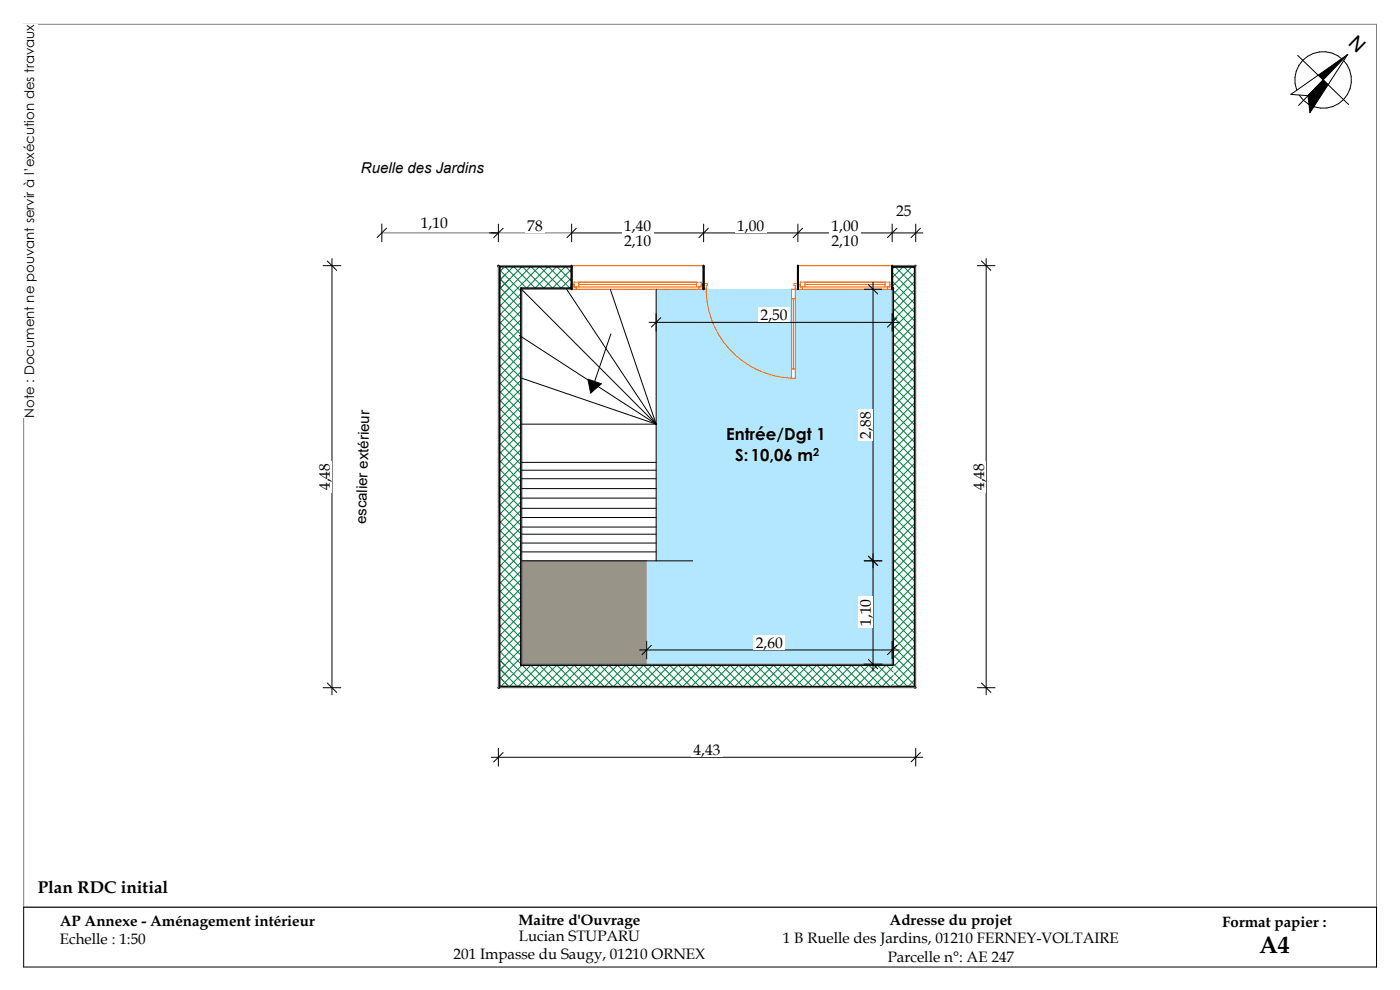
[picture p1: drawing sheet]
<svg xmlns="http://www.w3.org/2000/svg" width="297mm" height="210mm" viewBox="0 0 297 210" stroke-linecap="round" stroke-linejoin="round" font-family="sans-serif">
<path d="M5 5.2h287v187.2h-287z" fill="none" stroke="#7f7f7f" stroke-width=".21"/>
<path d="M5 192.4h287v12.7h-287z" fill="none" stroke="#000" stroke-width=".21"/>
<path d="M5 5.1h3v83.5h-3z" fill-rule="evenodd" fill="#fff"/>
<!-- layer: Divers - Zones SIA -->
<path d="M110.7 119h26.5v21.9h-26.5z" fill-rule="evenodd" fill="#999488"/>
<path d="M139.2 61.4h50.1v79.5h-52.1v-21.9h2z" fill-rule="evenodd" fill="#b3e6ff"/>
<!-- layer: Structure - Murs extrieurs -->
<g fill="#fff">
<path d="M194.1 145.7l.2 .2h-.2z"/>
<path d="M189.5 141.1l4.6 4.6h-4.6z"/>
</g>
<path d="M189.5 142.6l3.1 3.1 .7-.8M189.5 144.4l1.2 1.3M189.7 141.3l-.2 .1M190.6 142.2l-1.1 1.1M191.5 143.1l-2 2M192.4 144l-1.6 1.7" fill="none" stroke="#008040" stroke-width=".21"/>
<g fill="#fff">
<path d="M189.3 140.9l.2 .2h-.2z"/>
<path d="M194.1 56.4h.2l-.2 .2z"/>
<path d="M189.5 56.6h4.6l-4.6 4.6z"/>
</g>
<path d="M189.5 58l1.5 1.6M189.5 59.8l.6 .7M189.8 56.6l-.3 .3M189.9 56.6l2.1 2.1M191.6 56.6l-2.1 2.1M191.7 56.6l1.2 1.1M193.5 56.6l-4 4M193.5 56.6l.3 .2" fill="none" stroke="#008040" stroke-width=".21"/>
<g fill="#fff">
<path d="M189.3 61.2h.2l-.2 .2z"/>
<path d="M194.1 145.7h.2v.2z"/>
<path d="M194.1 56.6l.2-.2v.2z"/>
<path d="M189.5 141.1h4.6v4.6z"/>
<path d="M194.1 56.6h.2v89.1h-.2z" fill-rule="evenodd"/>
</g>
<path d="M189.7 141.3l.1-.2 4.3 4.2M190.6 142.2l1.1-1.1 2.4 2.4M193.5 141.1l.6 .6M193.5 141.1l-2 2M194.1 144.2l-.8 .7M194.1 142.4l-1.7 1.6" fill="none" stroke="#008040" stroke-width=".21"/>
<path d="M189.5 61.2h4.6v79.9h-4.6z" fill-rule="evenodd" fill="#fff"/>
<g fill="none" stroke="#008040" stroke-width=".21">
<path d="M189.5 61.7l4.6 4.6M189.5 63.5l4.6 4.6M189.5 65.4l4.6 4.6M189.5 67.2l4.6 4.6M189.5 69l4.6 4.6M189.5 70.9l4.6 4.6M189.5 72.7l4.6 4.6M189.5 74.5l4.6 4.6M189.5 76.4l4.6 4.6M189.5 78.2l4.6 4.6M190.7 61.2l-1.2 1.2M190.8 61.2l3.3 3.2"/>
<path d="M192.5 61.2l-3 3M192.6 61.2l1.5 1.4M194.1 79.9l-4.6 4.6M194.1 78l-4.6 4.6M194.1 76.2l-4.6 4.6M194.1 74.3l-4.6 4.6M194.1 72.5l-4.6 4.6M194.1 70.7l-4.6 4.6M194.1 68.8l-4.6 4.6M194.1 67l-4.6 4.6M194.1 65.1l-4.6 4.6M194.1 63.3l-4.6 4.6"/>
<path d="M194.1 61.5l-4.6 4.6M189.5 80.1l4.6 4.6M189.5 81.9l4.6 4.6M189.5 83.7l4.6 4.6M189.5 85.6l4.6 4.6M189.5 87.4l4.6 4.6M189.5 89.3l4.6 4.6M189.5 91.1l4.6 4.6M189.5 92.9l4.6 4.6M189.5 94.8l4.6 4.6M189.5 96.6l4.6 4.6M189.5 98.4l4.6 4.6"/>
<path d="M194.1 98.2l-4.6 4.6M194.1 96.4l-4.6 4.6M194.1 94.6l-4.6 4.6M194.1 92.7l-4.6 4.6M194.1 90.9l-4.6 4.6M194.1 89l-4.6 4.6M194.1 87.2l-4.6 4.6M194.1 85.4l-4.6 4.6M194.1 83.5l-4.6 4.6M194.1 81.7l-4.6 4.6M189.5 100.3l4.6 4.6M189.5 102.1l4.6 4.6"/>
<path d="M189.5 104l4.6 4.6M189.5 105.8l4.6 4.6M189.5 107.6l4.6 4.6M189.5 109.5l4.6 4.6M189.5 111.3l4.6 4.6M189.5 113.2l4.6 4.6M189.5 115l4.6 4.6M189.5 116.8l4.6 4.6M189.5 118.7l4.6 4.6M194.1 118.5l-4.6 4.6M194.1 116.6l-4.6 4.6M194.1 114.8l-4.6 4.6"/>
<path d="M194.1 112.9l-4.6 4.6M194.1 111.1l-4.6 4.6M194.1 109.3l-4.6 4.6M194.1 107.4l-4.6 4.6M194.1 105.6l-4.6 4.6M194.1 103.8l-4.6 4.6M194.1 101.9l-4.6 4.6M194.1 100.1l-4.6 4.6M189.5 137.1l4 4M189.5 120.5l4.6 4.6M189.5 122.3l4.6 4.6M189.5 124.2l4.6 4.6"/>
<path d="M189.5 126l4.6 4.6M189.5 127.9l4.6 4.6M189.5 129.7l4.6 4.6M189.5 131.5l4.6 4.6M189.5 133.4l4.6 4.6M189.5 135.2l4.6 4.6M194.1 135l-4.6 4.6M194.1 133.2l-4.6 4.6M194.1 131.3l-4.6 4.6M194.1 129.5l-4.6 4.6M194.1 127.7l-4.6 4.6M194.1 125.8l-4.6 4.6"/>
<path d="M194.1 124l-4.6 4.6M194.1 122.1l-4.6 4.6M194.1 120.3l-4.6 4.6M194.1 138.7l-2.4 2.4-2.2-2.2M194.1 136.8l-4.3 4.3-.3-.4M194.1 140.5l-.6 .6"/>
</g>
<path d="M189.5 61.2l4.6-4.6v4.6z" fill="#fff"/>
<path d="M191 59.6l1.6 1.6M192 58.7l2.1 2.1M192.9 57.7l1.2 1.2M193.8 56.8l.3 .3M194.1 59.6l-1.6 1.6M194.1 57.8l-3.4 3.4M190.1 60.5l.7 .7" fill="none" stroke="#008040" stroke-width=".21"/>
<g fill="#fff">
<path d="M189.3 140.9h.2v.2z"/>
<path d="M189.3 61.4l.2-.2v.2z"/>
<path d="M189.3 61.4h.2v79.5h-.2z" fill-rule="evenodd"/>
</g>
<path d="M189.5 56.6h4.6v89.1h-4.6M194.1 56.4h.2M189.3 61.2h.2v79.9h-.2M194.1 145.9h.2" fill="none" stroke="#000" stroke-width=".4"/>
<path d="M194.3 56.4v89.5M189.3 61.4v79.5" fill="none" stroke="#6a6a6a" stroke-width=".21"/>
<g fill="#fff">
<path d="M105.7 56.4l.2 .2h-.2z"/>
<path d="M105.9 56.6l4.6 4.6h-4.6z"/>
</g>
<path d="M105.9 57.2l4 4M105.9 59l2.2 2.2M106.5 57.1l-.6 .6M107.4 58l-1.5 1.5M108.3 59l-2.2 2.2M109.3 59.9l-1.3 1.3M105.9 60.9l.3 .3M110.2 60.8l-.4 .4" fill="none" stroke="#008040" stroke-width=".21"/>
<g fill="#fff">
<path d="M110.5 61.2l.2 .2h-.2z"/>
<path d="M105.7 56.4h.2v.2z"/>
<path d="M105.9 56.4h15.4v.2h-15.4z" fill-rule="evenodd"/>
<path d="M189.3 56.4h4.8v.2h-4.8z" fill-rule="evenodd"/>
<path d="M110.5 56.6h10.8v4.6h-10.8z" fill-rule="evenodd"/>
</g>
<g fill="none" stroke="#008040" stroke-width=".21">
<path d="M110.5 58.1l3.1 3.1M110.5 60l1.2 1.2M110.7 56.6l-.2 .2M110.8 56.6l4.6 4.6M112.6 56.6l-2.1 2M112.6 56.6l4.6 4.6M114.4 56.6l-3.9 3.8M114.5 56.6l4.6 4.6M116.3 56.6l-4.6 4.6M116.3 56.6l4.6 4.6M118.1 56.6l-4.6 4.6M118.2 56.6l3.1 3.1"/>
<path d="M119.9 56.6l-4.6 4.6M120 56.6l1.3 1.2M121.3 58.9l-2.3 2.3M121.3 57.1l-4.1 4.1M121.3 60.7l-.5 .5"/>
</g>
<path d="M189.3 56.6h.2v4.6h-.2z" fill-rule="evenodd" fill="#fff"/>
<path d="M189.3 57.8l.2 .2M189.3 59.6l.2 .2M189.5 58.7l-.2 .2M189.5 56.9l-.2 .2M189.5 60.6l-.2 .2" fill="none" stroke="#008040" stroke-width=".21"/>
<path d="M105.9 56.6h4.6v4.6z" fill="#fff"/>
<path d="M107.1 56.6l-.6 .5M107.1 56.6l3.4 3.4M108.9 56.6l-1.5 1.4M109 56.6l1.5 1.5M110.5 58.6l-1.2 1.3M110.5 56.8l-2.2 2.2M110.5 60.4l-.3 .4" fill="none" stroke="#008040" stroke-width=".21"/>
<g fill="#fff">
<path d="M110.5 61.2h.2v.2z"/>
<path d="M110.7 61.2h10.6v.2h-10.6z" fill-rule="evenodd"/>
<path d="M169.3 56.4h20v5h-20z" fill-rule="evenodd"/>
<path d="M121.3 56.4h28v5h-28z" fill-rule="evenodd"/>
</g>
<path d="M105.7 56.4v.2M121.3 56.6h-15.4v4.6M121.3 56.4v5M189.3 56.4v5M189.3 56.6h4.8M121.3 61.2h-10.8v.2M189.3 61.2h.2" fill="none" stroke="#000" stroke-width=".4"/>
<path d="M105.7 56.4h15.6M189.3 56.4h4.8M110.7 61.4h10.6" fill="none" stroke="#6a6a6a" stroke-width=".21"/>
<path d="M169.3 56.4h20M169.3 61.4h20" fill="none" stroke="#f60" stroke-width=".21"/>
<g fill="#fff">
<path d="M169.3 60.4h.5v.5h.5v.5h-1z" fill-rule="evenodd"/>
<path d="M188.3 60.9h.5v-.5h.5v1h-1z" fill-rule="evenodd"/>
<path d="M170.8 59.9h17v1h.5v.5h-18v-.5h.5z" fill-rule="evenodd"/>
<path d="M169.8 59.9h1v1h-1z" fill-rule="evenodd"/>
<path d="M187.8 59.9h1v1h-1z" fill-rule="evenodd"/>
<path d="M170.8 59.9h17v1h-17z" fill-rule="evenodd"/>
</g>
<path d="M121.3 56.4h28M169.8 59.9h19v1h-19zM170.8 59.9v1M187.8 59.9v1M121.3 61.4h28M169.3 61.4h20M169.3 60.4h.5M170.3 60.9v.5M170.8 60.4h17M188.3 60.9v.5M188.8 60.4h.5" fill="none" stroke="#f60" stroke-width=".21"/>
<path d="M169.3 56.4v5M189.3 56.4v5" fill="none" stroke="#000" stroke-width=".4"/>
<g fill="#fff">
<path d="M121.3 60.4h.5v.5h.5v.5h-1z" fill-rule="evenodd"/>
<path d="M148.3 60.9h.5v-.5h.5v1h-1z" fill-rule="evenodd"/>
<path d="M122.8 59.9h25v1h.5v.5h-26v-.5h.5z" fill-rule="evenodd"/>
<path d="M121.8 59.9h1v1h-1z" fill-rule="evenodd"/>
<path d="M147.8 59.9h1v1h-1z" fill-rule="evenodd"/>
<path d="M122.8 59.9h25v1h-25z" fill-rule="evenodd"/>
</g>
<path d="M121.8 59.9h27v1h-27zM122.8 59.9v1M147.8 59.9v1M121.3 61.4h28M121.3 60.4h.5M122.3 60.9v.5M122.8 60.4h25M148.3 60.9v.5M148.8 60.4h.5M149.8 61.4a18.9 18.9 0 0 0 18.9 18.8" fill="none" stroke="#f60" stroke-width=".21"/>
<path d="M121.3 56.4v5M149.3 56.4v5" fill="none" stroke="#000" stroke-width=".4"/>
<g fill="#fff">
<path d="M149.3 60.2h.8v.4h-.3v.8h-.5z" fill-rule="evenodd"/>
<path d="M168.5 60.2h.8v1.2h-.6v-.8h-.2z" fill-rule="evenodd"/>
<path d="M167.9 78.2h.8v2h-.8z" fill-rule="evenodd"/>
<path d="M167.9 61.4h.8v2h-.8z" fill-rule="evenodd"/>
<path d="M168.3 63.4h.4v14.8h-.4z" fill-rule="evenodd"/>
</g>
<path d="M168.3 63.4h.4v14.8h-.4z" fill="none" stroke="#f60" stroke-width=".21"/>
<path d="M167.9 63.4h.4v14.8h-.4z" fill-rule="evenodd" fill="#fff"/>
<path d="M149.3 60.2h.8v.4h-.3v.8h-.5zM167.9 63.4h.8v-2.8h-.2v-.4h.8v1.2h-1.4v18.8h.8v-2h-.8M168.3 63.4v14.8" fill="none" stroke="#f60" stroke-width=".21"/>
<path d="M149.3 56.4v5M169.3 56.4v5" fill="none" stroke="#000" stroke-width=".4"/>
<g fill="#fff">
<path d="M105.7 145.9l.2-.2v.2z"/>
<path d="M110.5 141.1v4.6h-4.6z"/>
</g>
<path d="M107 144.6l1 1.1M107.9 143.7l2 2 .6-.7M108.8 142.8l1.7 1.7M109.7 141.9l.8 .8M110.5 141.3l-4.3 4.4-.2-.1M110.5 143.2l-2.5 2.5" fill="none" stroke="#008040" stroke-width=".21"/>
<g fill="#fff">
<path d="M110.7 140.9v.2h-.2z"/>
<path d="M105.7 145.7h.2l-.2 .2z"/>
<path d="M105.7 56.6h.2v89.1h-.2z" fill-rule="evenodd"/>
<path d="M105.9 61.2h4.6v79.9h-4.6z" fill-rule="evenodd"/>
</g>
<g fill="none" stroke="#008040" stroke-width=".21">
<path d="M105.9 62.7l4.6 4.6M105.9 64.5l4.6 4.6M105.9 66.4l4.6 4.6M105.9 68.2l4.6 4.6M105.9 70.1l4.6 4.6M105.9 71.9l4.6 4.6M105.9 73.7l4.6 4.6M105.9 75.6l4.6 4.6M105.9 77.4l4.6 4.6M105.9 79.3l4.6 4.6M106.1 61.2l-.2 .2M106.2 61.2l4.3 4.3"/>
<path d="M108 61.2l-2.1 2M108.1 61.2l2.4 2.4M109.8 61.2l-3.9 3.8M109.9 61.2l.6 .6M110.5 78.8l-4.6 4.6M110.5 77l-4.6 4.6M110.5 75.1l-4.6 4.6M110.5 73.3l-4.6 4.6M110.5 71.5l-4.6 4.6M110.5 69.6l-4.6 4.6M110.5 67.8l-4.6 4.6M110.5 66l-4.6 4.6"/>
<path d="M110.5 64.1l-4.6 4.6M110.5 62.3l-4.6 4.6M105.9 81.1l4.6 4.6M105.9 82.9l4.6 4.6M105.9 84.8l4.6 4.6M105.9 86.6l4.6 4.6M105.9 88.4l4.6 4.6M105.9 90.3l4.6 4.6M105.9 92.1l4.6 4.6M105.9 94l4.6 4.6M105.9 95.8l4.6 4.6M105.9 97.6l4.6 4.6"/>
<path d="M105.9 99.5l4.6 4.6M110.5 99l-4.6 4.6M110.5 97.2l-4.6 4.6M110.5 95.4l-4.6 4.6M110.5 93.5l-4.6 4.6M110.5 91.7l-4.6 4.6M110.5 89.9l-4.6 4.6M110.5 88l-4.6 4.6M110.5 86.2l-4.6 4.6M110.5 84.3l-4.6 4.6M110.5 82.5l-4.6 4.6M110.5 80.7l-4.6 4.6"/>
<path d="M105.9 101.3l4.6 4.6M105.9 103.2l4.6 4.6M105.9 105l4.6 4.6M105.9 106.8l4.6 4.6M105.9 108.7l4.6 4.6M105.9 110.5l4.6 4.6M105.9 112.3l4.6 4.6M105.9 114.2l4.6 4.6M105.9 116l4.6 4.6M105.9 117.9l4.6 4.6M105.9 119.7l4.6 4.6M110.5 119.3l-4.6 4.6"/>
<path d="M110.5 117.4l-4.6 4.6M110.5 115.6l-4.6 4.6M110.5 113.8l-4.6 4.6M110.5 111.9l-4.6 4.6M110.5 110.1l-4.6 4.6M110.5 108.2l-4.6 4.6M110.5 106.4l-4.6 4.6M110.5 104.6l-4.6 4.6M110.5 102.7l-4.6 4.6M110.5 100.9l-4.6 4.6M105.9 121.5l4.6 4.6M105.9 123.4l4.6 4.6"/>
<path d="M105.9 125.2l4.6 4.6M105.9 127.1l4.6 4.6M105.9 128.9l4.6 4.6M105.9 130.7l4.6 4.6M105.9 132.6l4.6 4.6M105.9 134.4l4.6 4.6M105.9 136.2l4.6 4.6M105.9 138.1l3 3 1.6-1.6M110.5 135.8l-4.6 4.6M110.5 134l-4.6 4.6M110.5 132.1l-4.6 4.6M110.5 130.3l-4.6 4.6"/>
<path d="M110.5 128.5l-4.6 4.6M110.5 126.6l-4.6 4.6M110.5 124.8l-4.6 4.6M110.5 122.9l-4.6 4.6M110.5 121.1l-4.6 4.6M110.5 137.7l-3.4 3.4-1.2-1.2"/>
</g>
<path d="M105.9 141.1h4.6l-4.6 4.6z" fill="#fff"/>
<path d="M105.9 145.4l.1 .2M105.9 142.3l1.2-1.2 1.7 1.7M105.9 141.8l2 1.9M105.9 143.6l1.1 1M109.7 141.9l-.8-.8-3 3" fill="none" stroke="#008040" stroke-width=".21"/>
<g fill="#fff">
<path d="M110.5 140.9h.2l-.2 .2z"/>
<path d="M110.5 61.4h.2v79.5h-.2z" fill-rule="evenodd"/>
</g>
<path d="M105.9 56.6v89.1h4.6M110.5 61.2v79.9h.2M105.7 145.9h.2" fill="none" stroke="#000" stroke-width=".4"/>
<path d="M105.7 56.6v89.3M110.7 61.4v79.5" fill="none" stroke="#6a6a6a" stroke-width=".21"/>
<g fill="#fff">
<path d="M105.9 145.7h88.2v.2h-88.2z" fill-rule="evenodd"/>
<path d="M110.5 141.1h79v4.6h-79z" fill-rule="evenodd"/>
</g>
<g fill="none" stroke="#008040" stroke-width=".21">
<path d="M110.5 142.7l3 3M110.5 145l4-3.9 4.5 4.6M110.8 141.1l4.6 4.6 4.6-4.6 4.6 4.6M110.8 141.1l-.3 .2M116.3 141.1l4.6 4.6 4.6-4.6 4.6 4.6M116.3 141.1l-4.6 4.6-1.2-1.2M121.8 141.1l4.6 4.6 4.6-4.6 4.6 4.6M121.8 141.1l-4.6 4.6-4.6-4.6-2.1 2.1M127.3 141.1l4.6 4.6 4.6-4.6 4.6 4.6M127.3 141.1l-4.6 4.6-4.6-4.6-4.6 4.6M132.8 141.1l4.6 4.6 4.6-4.6 4.6 4.6M132.8 141.1l-4.6 4.6-4.6-4.6-4.5 4.6"/>
<path d="M138.3 141.1l4.7 4.6 4.6-4.6 4.5 4.6M138.4 141.1l-4.6 4.6-4.7-4.6-4.5 4.6M143.9 141.1l4.6 4.6 4.6-4.6 4.5 4.6M143.9 141.1l-4.6 4.6-4.6-4.6-4.6 4.6M149.4 141.1l4.6 4.6 4.6-4.6 4.6 4.6M149.4 141.1l-4.6 4.6-4.6-4.6-4.6 4.6M154.9 141.1l4.6 4.6 4.6-4.6 4.6 4.6M154.9 141.1l-4.6 4.6-4.6-4.6-4.6 4.6M160.4 141.1l4.6 4.6 4.6-4.6 4.6 4.6M160.4 141.1l-4.6 4.6-4.6-4.6-4.6 4.6M165.9 141.1l4.6 4.6 4.6-4.6 4.6 4.6M165.9 141.1l-4.6 4.6-4.6-4.6-4.6 4.6"/>
<path d="M171.4 141.1l4.6 4.6 4.6-4.6 4.6 4.6M171.5 141.1l-4.6 4.6-4.7-4.6-4.5 4.6M176.9 141.1l4.7 4.6 4.6-4.6 3.3 3.3M177 141.1l-4.6 4.6-4.6-4.6-4.6 4.6M182.5 141.1l4.6 4.6 2.4-2.4M182.5 141.1l-4.6 4.6-4.6-4.6-4.6 4.6M188 141.1l1.5 1.5M188 141.1l-4.6 4.6-4.6-4.6-4.6 4.6M189.5 145.1l-.6 .6-4.6-4.6-4.6 4.6M189.5 141.4l-4.3 4.3"/>
</g>
<path d="M110.7 140.9h78.6v.2h-78.6z" fill-rule="evenodd" fill="#fff"/>
<path d="M105.9 145.7h88.2M110.5 141.1h79" fill="none" stroke="#000" stroke-width=".4"/>
<path d="M105.9 145.9h88.2M110.7 140.9h78.6" fill="none" stroke="#6a6a6a" stroke-width=".21"/>
<!-- layer: Dessins placs - Gomtre -->
<g fill="none" stroke="#000" stroke-width=".21">
<path d="M110.2 71.2l29 18.8M110.6 61.4l28.6 28.6M120.2 61.4l19 28.6M129.5 61.4l9.7 28.6M129.6 70.8l-3.5 10.1M139.2 61.4v57.6M110.7 80.2l28.5 9.8M110.7 90h28.5M110.7 98.1h28.5M110.7 99.7h28.5M124.7 80.4l2.9 1-2.3 2zM110.7 119h36.3"/>
<path d="M110.7 101.5h28.5M110.7 103.6h28.5M110.7 105.7h28.5M110.7 109.8h28.5M110.7 111.8h28.5M110.7 113.3h28.5M110.7 115.2h28.5M110.7 117.1h28.5M139.2 107.8h-28.5"/>
</g>
<path d="M124.7 80.4l2.9 1-2.3 2z" fill="#000"/>
<!-- layer: Cotations - 1/100 -->
<path d="M137.7 68.4h53.1M139.2 66.5v3.8M140.2 67.4l-2 2M189.3 66.5v3.8M190.3 67.4l-2 2" fill="none" stroke="#000" stroke-width=".21"/>
<path d="M160.9 65.2h6.6v3.2h-6.6z" fill-rule="evenodd" fill="#fff"/>
<path d="M185.2 59.9v60.6M183.3 61.4h3.8M184.2 60.4l2 2M183.3 119h3.8M184.2 118l2 2" fill="none" stroke="#000" stroke-width=".21"/>
<path d="M182.1 86.8h3.1v6.7h-3.1z" fill-rule="evenodd" fill="#fff"/>
<path d="M183.3 119h3.8M184.2 118l2 2M185.2 117.5v24.9M184.2 139.9l2 2M183.3 140.9h3.8" fill="none" stroke="#000" stroke-width=".21"/>
<path d="M182.1 126.6h3.1v6.6h-3.1z" fill-rule="evenodd" fill="#fff"/>
<path d="M135.7 137.9h55.1M137.2 136v3.8M138.2 136.9l-2 2M189.3 136v3.8M190.3 136.9l-2 2" fill="none" stroke="#000" stroke-width=".21"/>
<path d="M159.9 134.7h6.6v3.2h-6.6z" fill-rule="evenodd" fill="#fff"/>
<path d="M105.7 158.8v3.7M106.7 159.6l-2 2M194.3 158.8v3.7M195.3 159.6l-2 2M104.2 160.6h91.6" fill="none" stroke="#000" stroke-width=".21"/>
<path d="M146.7 157.5h6.6v3.1h-6.6z" fill-rule="evenodd" fill="#fff"/>
<path d="M68.6 56.4h3.7M69.4 55.4l2 2M70.4 54.9v92.5M68.6 145.9h3.7M69.4 144.9l2 2" fill="none" stroke="#000" stroke-width=".21"/>
<path d="M67.3 97.8h3.1v6.6h-3.1z" fill-rule="evenodd" fill="#fff"/>
<g fill="none" stroke="#000" stroke-width=".21">
<path d="M81.1 49.4h114.7M105.7 47.5v3.8M106.7 48.4l-2 2M121.3 47.5v3.8M122.3 48.4l-2 2M149.3 47.5v3.8M150.3 48.4l-2 2M169.3 47.5v3.8M170.3 48.4l-2 2M189.3 47.5v3.8M190.3 48.4l-2 2M194.3 47.5v3.8"/>
<path d="M195.3 48.4l-2 2"/>
</g>
<g fill="#fff">
<path d="M111.4 46.3h4.2v3.1h-4.2z" fill-rule="evenodd"/>
<path d="M132 46.3h6.6v3.1h-6.6z" fill-rule="evenodd"/>
<path d="M132 49.4h6.6v3.2h-6.6z" fill-rule="evenodd"/>
<path d="M156 46.3h6.6v3.1h-6.6z" fill-rule="evenodd"/>
<path d="M176 46.3h6.6v3.1h-6.6z" fill-rule="evenodd"/>
<path d="M176 49.4h6.6v3.2h-6.6z" fill-rule="evenodd"/>
<path d="M189.6 43.1h4.3v3.2h-4.3z" fill-rule="evenodd"/>
</g>
<path d="M207.3 56.4h3.8M208.2 55.4l2 2M209.2 54.9v92.5M207.3 145.9h3.8M208.2 144.9l2 2" fill="none" stroke="#000" stroke-width=".21"/>
<path d="M206.1 97.8h3.1v6.6h-3.1z" fill-rule="evenodd" fill="#fff"/>
<g fill="none" stroke="#000" stroke-width=".21">
<path d="M279.6 15.9l6.3-4.3-5.2 5.4z"/>
<circle cx="280.7" cy="17" r="6"/>
</g>
<path d="M279.6 15.9l6.3-4.3-5.2 5.4z" fill="#000"/>
<path d="M285.9 11.6l-4.2 6.4-1-1z" fill="#fff"/>
<path d="M285.9 11.6l-4.2 6.4-1-1z" fill="none" stroke="#000" stroke-width=".21"/>
<path d="M273.8 20l5.8-4.1 1.1 1.1-3.2 3.3z" fill-rule="evenodd" fill="#fff"/>
<path d="M275.3 11.8l10.8 10.4M279.6 15.9l-5.8 4.1 3.7 .3 .4 3.6 3.8-5.9M280.7 17l-5.2 5.4" fill="none" stroke="#000" stroke-width=".21"/>
<path d="M280.7 17l1 1-3.8 5.9-.4-3.6z" fill-rule="evenodd" fill="#000"/>
<g fill="#fff">
<path d="M105.7 56.4l.2 .2h-.2z"/>
<path d="M8 186h36.4v4.4h-36.4z" fill-rule="evenodd"/>
</g>
<path d="M105.9 59l2.2 2.2M106.5 57.1l-.6 .6M107.4 58l-1.5 1.5M108.3 59l-2.2 2.2M105.9 60.9l.3 .3" fill="none" stroke="#008040" stroke-width=".21"/>
<path d="M105.7 56.4h.2v.2z" fill="#fff"/>
<path d="M107.1 56.6l-.6 .5" fill="none" stroke="#008040" stroke-width=".21"/>
<path d="M105.7 56.4v.2M105.9 56.6v4.6" fill="none" stroke="#000" stroke-width=".4"/>
<path d="M105.7 145.9l.2-.2v.2z" fill="#fff"/>
<path d="M106 145.6l.2 .1M107 144.6l1 1.1" fill="none" stroke="#008040" stroke-width=".21"/>
<g fill="#fff">
<path d="M105.7 145.7h.2l-.2 .2z"/>
<path d="M105.7 56.6h.2v89.1h-.2z" fill-rule="evenodd"/>
</g>
<path d="M106.1 61.2l-.2 .2M108 61.2l-2.1 2M105.9 139.9l1.2 1.2-1.2 1.2M105.9 143.6l1.1 1M105.9 145.4l.1 .2M105.9 141.8l2 1.9" fill="none" stroke="#008040" stroke-width=".21"/>
<path d="M105.9 56.6v89.1M105.7 145.9h.2" fill="none" stroke="#000" stroke-width=".4"/>
<path d="M105.7 56.6v89.3" fill="none" stroke="#6a6a6a" stroke-width=".21"/>
<path d="M81 47.5v3.8M82 48.4l-2 2M103.8 49.4h1.5" fill="none" stroke="#000" stroke-width=".21"/>
<path d="M91.6 50.5h4.2v3.1h-4.2z" fill-rule="evenodd" fill="#fff"/>
<text font-size="5.1" x="267.1" y="202.2">A4</text>
<text font-size="4.1" x="285.9" y="9.4" transform="rotate(44 285.9 9.4)">N</text>
<text font-size="3.6" x="8" y="189.4">Plan RDC initial</text>
<g font-size="3.5">
<text x="154.1" y="93.4">Entrée/Dgt 1</text>
<text x="156" y="97.9">S:10,06 m</text>
</g>
<g font-size="3.3">
<text x="190.1" y="45.8">25</text>
<text x="89.3" y="48.3">1,10</text>
<text x="111.9" y="49">78</text>
<text x="132.4" y="49">1,40</text>
<text x="132.4" y="52.1">2,10</text>
<text x="156.4" y="49">1,00</text>
<text x="176.4" y="49">1,00</text>
<text x="176.4" y="52.1">2,10</text>
<text x="161.4" y="67.9">2,50</text>
<text x="184.8" y="93" transform="rotate(-90 184.8 93)">2,88</text>
<text x="70" y="104" transform="rotate(-90 70 104)">4,48</text>
<text x="208.8" y="104" transform="rotate(-90 208.8 104)">4,48</text>
<text x="160.4" y="137.4">2,60</text>
<text x="184.8" y="132.8" transform="rotate(-90 184.8 132.8)">1,10</text>
<text x="147.1" y="160.2">4,43</text>
</g>
<g font-size="3.2">
<text x="76.6" y="36.6">Ruelle des Jardins</text>
<text x="77.7" y="111.2" transform="rotate(-88 77.7 111.2)">escalier extérieur</text>
<text x="12.7" y="196.3">AP Annexe - Aménagement intérieur</text>
<text x="110" y="196.1">Maitre d'Ouvrage</text>
<text x="188.7" y="196.2">Adresse du projet</text>
<text x="259.3" y="196.6">Format papier :</text>
<text x="12.7" y="200.2">Echelle : 1:50</text>
<text x="96.2" y="203.4">201 Impasse du Saugy, 01210 ORNEX</text>
<text x="110.1" y="199.5">Lucian STUPARU</text>
<text x="166.1" y="200.1">1 B Ruelle des Jardins, 01210 FERNEY-VOLTAIRE</text>
<text x="188.3" y="204">Parcelle n°: AE 247</text>
</g>
<text font-size="2.8" x="7.2" y="88.6" transform="rotate(-90 7.2 88.6)">Note : Document ne pouvant servir à l’exécution des travaux</text>
<text font-size="2.3" x="172.5" y="96.7">2</text>
<text font-size="1.4" fill="#fff" x="4.9" y="205.3">GSPublisherVersion 0.0.100.100</text>
</svg>
